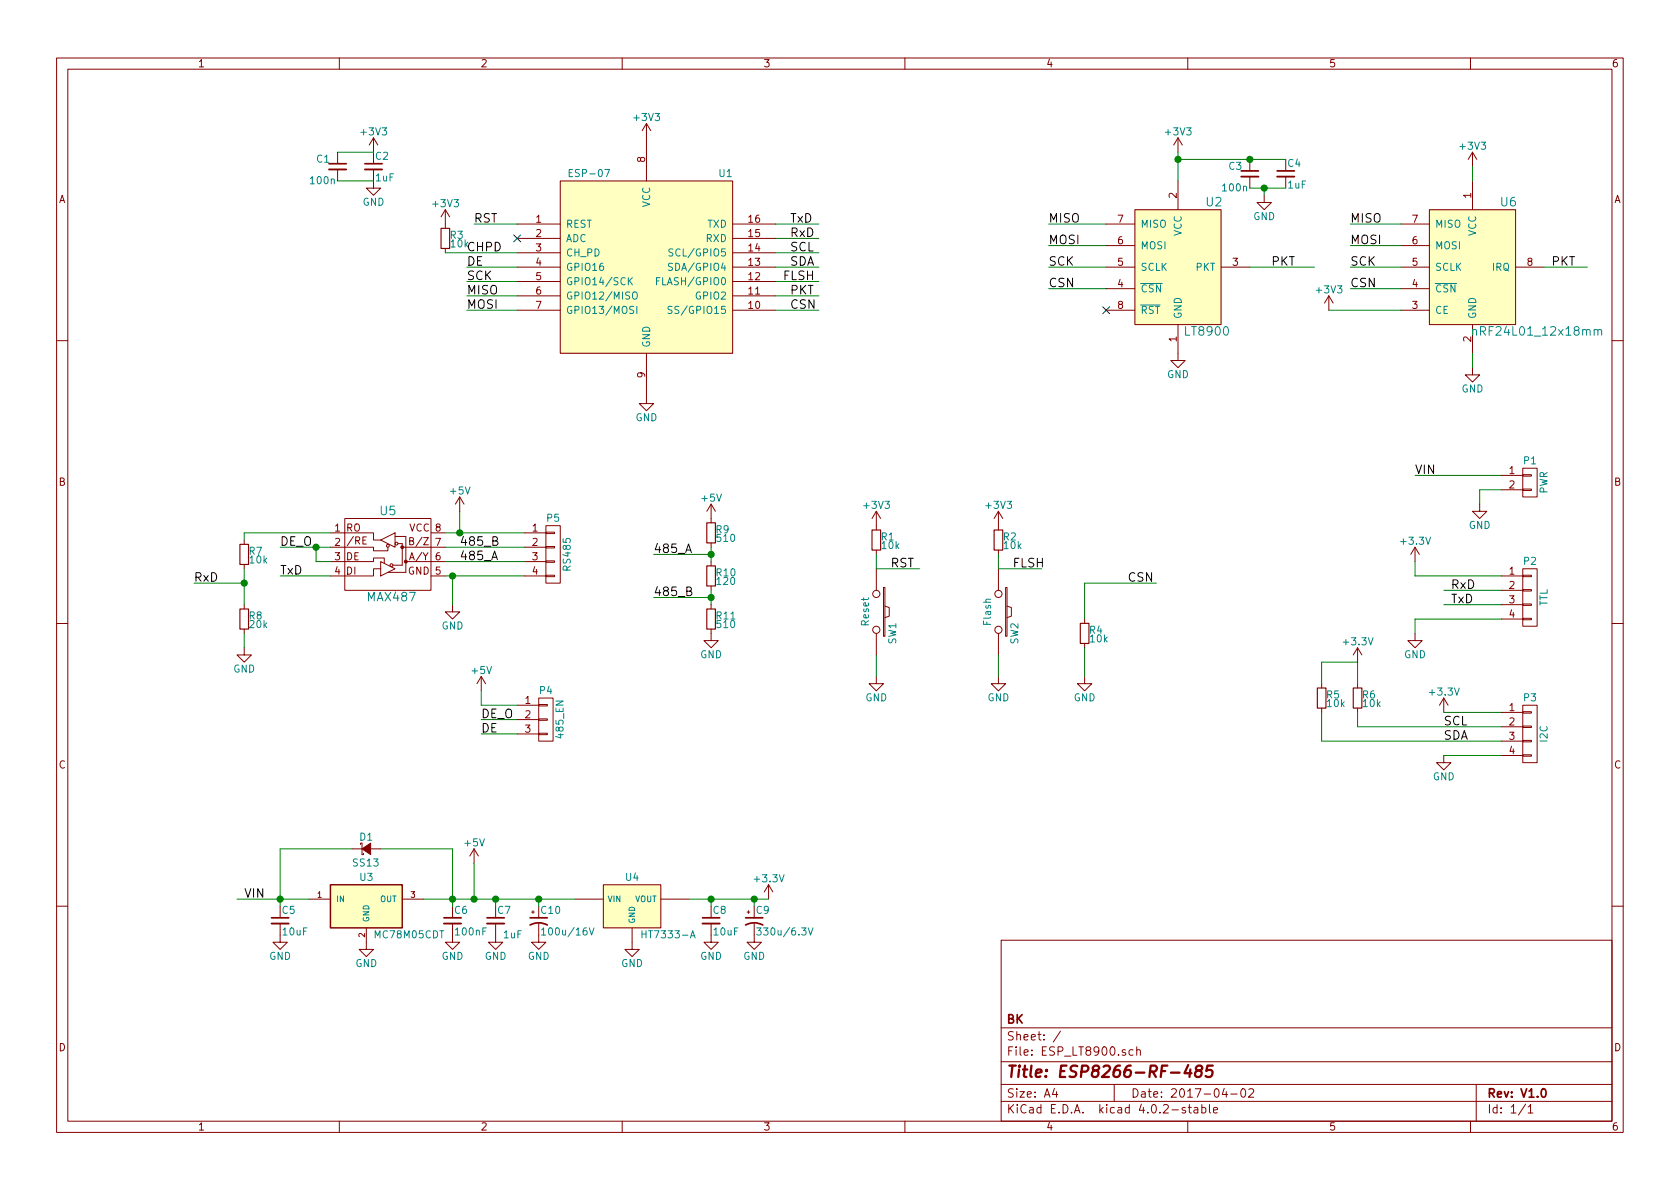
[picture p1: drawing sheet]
<svg xmlns="http://www.w3.org/2000/svg" width="297mm" height="210mm" viewBox="0 0 297 210" stroke-linecap="round" stroke-linejoin="round" font-family="sans-serif">
<g fill="none" stroke="#840000" stroke-width=".18">
<path d="M10 10.3h277v189.9h-277zM12 12.2h273v186.1h-273zM60 10.3v1.9M110 10.3v1.9M160 10.3v1.9M210 10.3v1.9M260 10.3v1.9M59.7 26.9v1.9M59.7 30v2M66 30v3.3h1.3l-1.3 1.2-1.2-1.2h1.2M66 24.4v2.5M66 24.4l-.7 1.2"/>
<path d="M66 24.4l.8 1.2M78.7 37.1v3.3M78.7 37.1l-.7 1.2M78.7 37.1l.8 1.2M91.4 39.6h7.7M99.1 32h30.4v30.5h-30.4zM114.3 21.8v10.2M114.3 21.8l-.8 1.3M114.3 21.8l.8 1.3M129.5 39.6h7.7M195.6 39.6h5.1M200.7 37.1h15.2v20.3h-15.2z"/>
<path d="M208.3 24.4v2.5M208.3 32v5.1M208.3 24.4l-.8 1.2M208.3 24.4l.7 1.2M221 28.2v1.9M221 31.2v2.1M223.5 34.5v1.3h1.3l-1.3 1.3-1.3-1.3h1.3M227.3 31.2v2.1M247.6 39.6h5.1M252.7 37.1h15.3v20.3h-15.3zM260.3 26.9v2.6M260.3 32v5.1"/>
<path d="M260.3 26.9l-.7 1.3M260.3 26.9l.8 1.3M78.7 43.9v.8M91.4 47.2h7.7M91.4 54.9h7.7M91.4 42.2h7.7M91.4 44.7h7.7M91.4 49.8h7.7M91.4 52.3h7.7M129.5 47.2h7.7M129.5 54.9h7.7M129.5 42.2h7.7"/>
<path d="M129.5 44.7h7.7M129.5 49.8h7.7M129.5 52.3h7.7M195.6 47.2h5.1M195.6 51h5.1M195.6 43.4h5.1M195.6 54.9h5.1M208.3 57.4v6.3h1.2l-1.2 1.3-1.3-1.3h1.3M215.9 47.2h5.1M234.9 52.3l-.7 1.3M234.9 52.3v2.6M234.9 52.3l.8 1.3"/>
<path d="M247.6 47.2h5.1M247.6 51h5.1M247.6 43.4h5.1M247.6 54.9h5.1M260.3 57.4v5.1M268 47.2h5M10 60.2h2M114.3 62.5v8.9h1.3l-1.3 1.2-1.3-1.2h1.3M260.3 65v1.3h1.3l-1.3 1.3-1.2-1.3h1.2M285 60.2h2M43.2 95.5v.8M43.2 99.8v.8"/>
<path d="M58.4 94.2h7.6v1.3h1.3M58.4 99.3h7.6v-.6h1.9v.9M58.4 96.8h7.6v.6h2.6v-.6M61 91.7h15.2v12.7h-15.2zM67.3 99.3l2.5 1.3-2.5 1.2zM67.3 95.5l2.5-1.3v2.6zM69.8 94.9h2v6.3h-3.2M70.4 96.1h.7v3.8h-1.6M71.1 96.8h7.6M71.8 99.3h6.9M76.2 94.2h2.5M81.3 87.9l-.8 1.2"/>
<path d="M81.3 87.9v2.5M81.3 87.9l.7 1.2M92.7 99.3h3.8M92.7 96.8h3.8M92.7 94.2h3.8M96.5 99.2h1.5v.2h-1.5zM96.5 96.6h1.5v.3h-1.5zM96.5 94.1h1.5v.3h-1.5zM96.5 93h2.6v10.1h-2.6zM125.7 89.1v3.4M125.7 96v.8M125.7 99.3v.8"/>
<path d="M125.7 89.1l-.7 1.3M125.7 89.1l.8 1.3M154.9 90.4v3.3M154.9 97.3v.7M154.9 90.4l-.7 1.3M154.9 90.4l.8 1.3M176.5 90.4v3.3M176.5 97.3v.7M176.5 90.4l-.7 1.3M176.5 90.4l.8 1.3M250.2 96.8l-.8 1.2M250.2 96.8v2.5"/>
<path d="M250.2 96.8l.8 1.2M261.6 89.1v1.3h1.3l-1.3 1.3-1.3-1.3h1.3M265.4 84.1h3.8M265.4 86.6h3.8M269.2 86.5h1.6v.2h-1.6zM269.2 83.9h1.6v.3h-1.6zM269.2 82.8h2.6v5.1h-2.6zM10 110.3h2M43.2 114.5v1.3h1.2l-1.2 1.3-1.3-1.3h1.3M43.2 106.9v.8M43.2 111.2v.8M67.3 100.6h-1.3v1.2h-7.6"/>
<path d="M76.2 101.8h2.5M80 106.9v1.3h1.3l-1.3 1.3-1.3-1.3h1.3M85.1 119.6l-.8 1.3M85.1 119.6v2.6M85.1 119.6l.8 1.3M92.7 101.8h3.8M96.5 101.7h1.5v.3h-1.5zM125.7 111.2v2.1h1.3l-1.3 1.2-1.2-1.2h1.2M125.7 103.6v.8M125.7 106.9v.8M154.9 119.6v1.3h1.3l-1.3 1.3-1.2-1.3h1.2M154.9 100.6v3.8"/>
<path d="M154.9 112v3.8M156.2 103.9h.3v8.6h-.3zM156.5 107.2l.7 .2v1.6l-.7 .2M176.5 119.6v1.3h1.3l-1.3 1.3-1.2-1.3h1.2M176.5 100.6v3.8M176.5 112v3.8M177.8 103.9h.3v8.6h-.3zM178.1 107.2l.7 .2v1.6l-.7 .2M191.8 119.6v1.3h1.2l-1.2 1.3-1.3-1.3h1.3M191.8 109.5v.7M191.8 113.8v.7M240 114.5v2.6"/>
<path d="M240 114.5l-.7 1.3M240 114.5l.8 1.3M250.2 112v1.3h1.3l-1.3 1.2-1.3-1.2h1.3M265.4 101.8h3.8M265.4 104.4h3.8M265.4 106.9h3.8M265.4 109.5h3.8M269.2 109.3h1.6v.3h-1.6zM269.2 106.8h1.6v.3h-1.6zM269.2 104.3h1.6v.2h-1.6zM269.2 101.7h1.6v.3h-1.6zM269.2 100.6h2.6v10.1h-2.6z"/>
<path d="M285 110.3h2M91.4 124.7h3.8M91.4 127.2h3.8M91.4 129.8h3.8M95.2 129.7h1.6v.2h-1.6zM95.2 127.1h1.6v.3h-1.6zM95.2 124.6h1.6v.2h-1.6zM95.2 123.4h2.6v7.7h-2.6zM233.7 120.9v.8M233.7 125.2v.8M240 120.9v.8M240 125.2v.8"/>
<path d="M255.3 133.6v1.3h1.2l-1.2 1.2-1.3-1.2h1.3M255.3 123.4l-.8 1.3M255.3 123.4v2.6M255.3 123.4l.7 1.3M265.4 126h3.8M265.4 128.5h3.8M265.4 131.1h3.8M265.4 133.6h3.8M269.2 133.5h1.6v.2h-1.6zM269.2 130.9h1.6v.3h-1.6zM269.2 128.4h1.6v.2h-1.6zM269.2 125.9h1.6v.2h-1.6z"/>
<path d="M269.2 124.7h2.6v10.2h-2.6zM54.6 159h3.8M62.2 150.1h1.8M63.8 149.3v-.2h.2v2h.3v-.2M65.5 150.1h1.8M71.1 159h3.8M83.8 150.1l-.7 1.3M83.8 150.1v2.5M83.8 150.1l.8 1.3M101.6 159h5.1M106.7 156.5h10.1v7.6h-10.1zM116.8 159h5.1"/>
<path d="M135.9 156.5l-.8 1.2M135.9 156.5v2.5M135.9 156.5l.8 1.2M10 160.2h2M49.5 163.3v3.3h1.3l-1.3 1.3-1.2-1.3h1.2M64.8 164.1v3.8h1.2l-1.2 1.3-1.3-1.3h1.3M80 163.3v3.3h1.3l-1.3 1.3-1.3-1.3h1.3M87.6 163.3v3.3h1.3l-1.3 1.3-1.2-1.3h1.2M94 161.3h.5M94.2 161v.5M95.2 163.3v3.3h1.3l-1.3 1.3-1.2-1.3h1.2M95.2 160.3v2"/>
<path d="M111.8 164.1v3.8h1.2l-1.2 1.3-1.3-1.3h1.3M125.7 163.3v3.3h1.3l-1.3 1.3-1.2-1.3h1.2M132.1 161.3h.5M132.3 161v.5M133.3 163.3v3.3h1.3l-1.3 1.3-1.2-1.3h1.2M133.3 160.3v2M177 166.3h108v32h-108zM285 160.2h2M60 198.3v1.9M110 198.3v1.9M160 198.3v1.9M177 194.8h108"/>
<path d="M177 191.8h108M177 187.8h108M177 181.8h108M186.4 192.5l-.3 1h.9M186.8 193v1M187.5 182.3l-1.3 2M197 191.8v3M200.3 185.7l-.4-.1-.3 .3 .1 .6 .2 .1 .4-.1M201 185.7l.2-.1 .4 .1v.9M201 185.1v1.5M209.6 195.9a.37 .37 0 0 0-.6 .1l.1 .3 .5 .1 .1 .1-.3 .3-.4-.1M210 198.3v1.9"/>
<path d="M210.1 195.8h.5M210.3 195.3v1.3l.3 .2M211.2 195.9h.5l.1 .9M211.8 196.2l-.5 .1-.2 .2 .2 .3 .5-.1M212.5 195.9l.4-.1 .3 .3-.1 .6h-.6M212.5 195.3v1.5M213.8 195.3v1.3l.2 .2M214.6 196.3l.7-.1-.1-.3-.4-.1-.2 .2v.7h.6M216.5 192.5l-.4 1h.9M217.6 193.5h1.1M219.5 192.7l.2-.2a.81 .81 0 0 1 .6 .6 .81 .81 0 0 1-.3 .8l-.1 .1a.79 .79 0 0 1-.4-1.3zM220.8 192.7l.2-.2h.4l.3 .5-1 1h1"/>
<path d="M260 198.3v1.9M261 191.8v6.5M269.7 195.2l-1.2 2M270.2 195.8l.4-.5v1.5M270.2 196.8h.8"/>
<circle cx="68.6" cy="96.5" r=".25"/>
<circle cx="69.2" cy="99.9" r=".25"/>
<circle cx="70.1" cy="96.1" r=".25"/>
<circle cx="154.9" cy="111.4" r=".63"/>
<circle cx="154.9" cy="105" r=".63"/>
<circle cx="176.5" cy="111.4" r=".63"/>
<circle cx="176.5" cy="105" r=".63"/>
</g>
<g fill="none" stroke="#840000" stroke-width=".3">
<path d="M58.2 29h3M64.5 29h3.1M219.5 30.2h3M225.8 30.2h3.1M48 162.3h3.1M78.5 162.3h3M86.1 162.3h3.1M93.7 163.6a3.2 3.2 0 0 1 3.1 0M93.7 162.3h3.1M124.2 162.3h3.1M131.8 163.6a3.2 3.2 0 0 1 3.1 0M131.8 162.3h3.1"/>
<path d="M272.7 192.6l.1-.1a.81 .81 0 0 1 .6 .6 .81 .81 0 0 1-.2 .8l-.2 .1a.8 .8 0 0 1-.6-.6 .8 .8 0 0 1 .3-.8z"/>
</g>
<path d="M210.1 188.3l-.7 1.5h1.3M210.5 189.1l-.2 1.3M211.8 189.3l-.3-.2a.46 .46 0 0 1 .4-.7l.5 .1 .2 .3-.2 .3-.3 .2a.65 .65 0 0 0-.7 .3 .65 .65 0 0 0 .1 .7l.5 .1a.68 .68 0 0 0 .3-1l-.2-.1M214.4 188.4h-.9l-.2 1 .3-.2h.5l.2 .2a.82 .82 0 0 1-.2 .9l-.7 .1-.2-.1" fill="none" stroke="#840000" stroke-width=".41"/>
<g fill="#ffffc2" stroke="#ffffc2" stroke-width=".18">
<path d="M200.7 37.1h15.2v20.3h-15.2z"/>
<path d="M58.4 156.5h12.7v7.6h-12.7z"/>
<path d="M106.7 156.5h10.1v7.6h-10.1z"/>
<path d="M99.1 32h30.4v30.5h-30.4z"/>
<path d="M252.7 37.1h15.3v20.3h-15.3z"/>
</g>
<g fill="none" stroke="#008484" stroke-width=".18">
<path d="M106.9 30h.9l-.6 1.2M111.3 49.6l.5 .8M111.8 49.1l-.7 .7M112 51.7h.5a.83 .83 0 0 1-.1 1.2 .44 .44 0 0 1-.6-.4l.1-.7zM112 54.2h-.4l-.3 .2 .1 .3 .6 .3v.3l-.2 .1h-.5M112.6 54.2v1.2M116.1 49.7h.4M116.7 49.1h-.6v1.3M118.8 54.2h-.5l-.2 .2 .1 .3 .6 .3v.3l-.2 .1h-.5M118.9 46.6l-.7 .1v.3l.6 .3 .1 .3-.2 .2-.5-.1M119 44.1h-.7v.4l.5 .2 .2 .3-.3 .3-.4-.1M201.7 50.1h3.8"/>
<path d="M201.7 53.9h3.4M253.7 50.1h3.9M260.4 58.4l.1-.1a.36 .36 0 0 1 .6 .2v.8M260.4 58.3v1M281.9 58.4v-.1a.36 .36 0 0 1 .6 .2v.8M282.5 58.5a.35 .35 0 0 1 .4-.3 .35 .35 0 0 1 .3 .3v.8M95.8 164.4l.3-.3v1.2M95.8 165.3h.7M104.2 164.1l.4 1.2 .4-1.2M113.5 164.6v1.3M113.5 165.2h.7M122.1 165.9l.4-1.3 .4 1.3"/>
<path d="M122.2 165.5h.6M133.8 164.1h.8l-.5 .5 .4 .1v.5l-.2 .1-.5-.1M142.9 164.1l.4 1.2 .4-1.2"/>
</g>
<path d="M78 40.4h1.5v3.5h-1.5zM42.4 96.3h1.5v3.5h-1.5zM125 92.5h1.5v3.5h-1.5zM154.2 93.7h1.5v3.6h-1.5zM175.8 93.7h1.5v3.6h-1.5zM42.4 107.7h1.5v3.5h-1.5zM125 100.1h1.5v3.5h-1.5zM125 107.7h1.5v3.5h-1.5zM191 110.2h1.5v3.6h-1.5zM232.9 121.7h1.5v3.5h-1.5zM239.3 121.7h1.5v3.5h-1.5z" fill="none" stroke="#840000" stroke-width=".2"/>
<path d="M58.4 156.5h12.7v7.6h-12.7z" fill="none" stroke="#840000" stroke-width=".25"/>
<path d="M58.2 30h3M64.5 30h3.1M219.5 31.2h3M225.8 31.2h3.1M48 163.3h3.1M78.5 163.3h3M86.1 163.3h3.1M124.2 163.3h3.1" fill="none" stroke="#840000" stroke-width=".33"/>
<g fill="#840000" stroke="#840000" stroke-width=".18">
<path d="M64 150.1l1.5-1v2z"/>
<circle cx="71.1" cy="96.8" r=".25"/>
<circle cx="71.8" cy="99.3" r=".25"/>
</g>
<path d="M90.8 41.5l1.2 1.3M92 41.5l-1.2 1.3M195 54.2l1.2 1.3M196.2 54.2l-1.2 1.3" fill="none" stroke="#000084" stroke-width=".18"/>
<g fill="none" stroke="#008400" stroke-width=".18">
<path d="M59.7 32h6.3M59.7 26.9h6.3M83.8 39.6h7.6M137.2 39.6h7.6M185.4 39.6h10.2M208.3 26.9v5.1M208.3 28.2h19M221 33.3h6.3M223.5 33.3v1.2M238.8 39.6h8.8M260.3 29.5v2.5M78.7 44.7h12.7"/>
<path d="M82.5 47.2h8.9M82.5 49.8h8.9M82.5 52.3h8.9M82.5 54.9h8.9M137.2 47.2h7.6M137.2 42.2h7.6M137.2 49.8h7.6M137.2 52.3h7.6M137.2 54.9h7.6M137.2 44.7h7.6M185.4 43.4h10.2M185.4 47.2h10.2"/>
<path d="M185.4 51h10.2M221 47.2h11.4M234.9 54.9h12.7M238.8 43.4h8.8M238.8 47.2h8.8M238.8 51h8.8M273 47.2h7.7M260.3 62.5v2.5M49.5 96.8h8.9M55.9 96.8v2.5h2.5M58.4 94.2h-15.2v1.3M78.7 94.2h14"/>
<path d="M78.7 96.8h14M78.7 99.3h14M81.3 90.4v3.8M115.6 98h10.1M125.7 96.8v2.5M154.9 98v2.6h7.7M176.5 98v2.6h7.6M250.2 99.3v2.5h15.2M250.2 84.1h15.2M265.4 86.6h-3.8v2.5M34.3 103.1h8.9M43.2 100.6v6.3"/>
<path d="M43.2 112v2.5M49.5 101.8h8.9M78.7 101.8h14M80 101.8v5.1M115.6 105.7h10.1M125.7 104.4v2.5M154.9 115.8v3.8M176.5 115.8v3.8M191.8 114.5v5.1M204.5 103.1h-12.7v6.4M255.3 104.4h10.1M255.3 106.9h10.1"/>
<path d="M265.4 109.5h-15.2v2.5M85.1 122.2v2.5h6.3M85.1 127.2h6.3M85.1 129.8h6.3M233.7 126v5.1h31.7M233.7 120.9v-3.8h6.3v3.8M240 126v2.5h25.4M255.3 126h10.1M255.3 133.6h10.1M41.9 159h12.7M62.2 150.1h-12.7v10.2M67.3 150.1h12.7v10.2"/>
<path d="M74.9 159h26.7M83.8 152.6v6.4M87.6 159v1.3M95.2 159v1.3M121.9 159h14M125.7 159v1.3M133.3 159v1.3"/>
</g>
<g fill="#008400" stroke="#008400" stroke-width=".25">
<circle cx="80" cy="159" r=".51"/>
<circle cx="49.5" cy="159" r=".51"/>
<circle cx="125.7" cy="159" r=".51"/>
<circle cx="221" cy="28.2" r=".51"/>
<circle cx="208.3" cy="28.2" r=".51"/>
<circle cx="223.5" cy="33.3" r=".51"/>
<circle cx="55.9" cy="96.8" r=".51"/>
<circle cx="43.2" cy="103.1" r=".51"/>
<circle cx="81.3" cy="94.2" r=".51"/>
<circle cx="80" cy="101.8" r=".51"/>
<circle cx="125.7" cy="105.7" r=".51"/>
<circle cx="125.7" cy="98" r=".51"/>
<circle cx="133.4" cy="159" r=".51"/>
<circle cx="83.8" cy="159" r=".51"/>
<circle cx="87.6" cy="159" r=".51"/>
<circle cx="95.3" cy="159" r=".51"/>
</g>
<text font-size="2.8" fill="#840000" x="178" y="190.5">Title: ESP8266-RF-485</text>
<g font-size="2.1">
<text x="83.8" y="39.4">RST</text>
<text x="139.7" y="39.4">TxD</text>
<text x="139.7" y="41.9">RxD</text>
<text x="185.4" y="39.4">MISO</text>
<text x="238.8" y="39.4">MISO</text>
<text x="82.5" y="44.4">CHPD</text>
<text x="82.5" y="47">DE</text>
<text x="139.7" y="44.4">SCL</text>
<text x="139.7" y="47">SDA</text>
<text x="185.4" y="43.2">MOSI</text>
<text x="185.4" y="47">SCK</text>
<text x="224.8" y="47">PKT</text>
<text x="238.8" y="43.2">MOSI</text>
<text x="238.8" y="47">SCK</text>
<text x="274.3" y="47">PKT</text>
<text x="82.5" y="49.5">SCK</text>
<text x="82.5" y="52.1">MISO</text>
<text x="138.4" y="49.5">FLSH</text>
<text x="139.7" y="52.1">PKT</text>
<text x="185.4" y="50.8">CSN</text>
<text x="238.8" y="50.8">CSN</text>
<text x="82.5" y="54.6">MOSI</text>
<text x="139.7" y="54.6">CSN</text>
<text x="250.2" y="83.8">VIN</text>
<text x="49.5" y="96.5">DE_O</text>
<text x="49.5" y="101.6">TxD</text>
<text x="81.3" y="96.5">485_B</text>
<text x="81.3" y="99.1">485_A</text>
<text x="115.6" y="97.8">485_A</text>
<text x="157.5" y="100.3">RST</text>
<text x="179.1" y="100.3">FLSH</text>
<text x="34.3" y="102.9">RxD</text>
<text x="115.6" y="105.4">485_B</text>
<text x="199.4" y="102.9">CSN</text>
<text x="256.5" y="104.1">RxD</text>
<text x="256.5" y="106.7">TxD</text>
<text x="85.1" y="127">DE_O</text>
<text x="85.1" y="129.5">DE</text>
<text x="255.3" y="128.3">SCL</text>
<text x="255.3" y="130.8">SDA</text>
<text x="43.2" y="158.7">VIN</text>
</g>
<g font-size="2.1" fill="#008484">
<text x="213.3" y="36.5">U2</text>
<text x="265.4" y="36.5">U6</text>
<text x="209.7" y="59.4">LT8900</text>
<text x="261.3" y="59.4">nRF24L01_12x18mm</text>
<text x="67.2" y="91.1">U5</text>
<text x="65.1" y="106.3">MAX487</text>
</g>
<g font-size="2.1" fill="#840000">
<text x="178" y="184">Sheet: /</text>
<text x="178" y="181">BK</text>
<text x="178" y="186.7">File: ESP_LT8900.sch</text>
<text x="178" y="196.9">KiCad E.D.A. kicad 4.0.2-stable</text>
<text x="178" y="194.1">Size: A4</text>
<text x="200" y="194.1">Date: 2017-04-02</text>
<text x="263" y="194.1">Rev: V1.0</text>
<text x="263" y="196.9">Id: 1/1</text>
</g>
<g font-size="1.8" fill="#840000">
<text x="35" y="11.9">1</text>
<text x="85" y="11.9">2</text>
<text x="135" y="11.9">3</text>
<text x="185" y="11.9">4</text>
<text x="235" y="11.9">5</text>
<text x="285" y="11.9">6</text>
<text x="114" y="28.7" transform="rotate(-90 114 28.7)">8</text>
<text x="10.4" y="35.9">A</text>
<text x="208" y="35" transform="rotate(-90 208 35)">2</text>
<text x="260.1" y="35" transform="rotate(-90 260.1 35)">1</text>
<text x="285.4" y="35.9">A</text>
<text x="94.8" y="39.4">1</text>
<text x="94.8" y="41.9">2</text>
<text x="132.4" y="41.9">15</text>
<text x="132.4" y="39.4">16</text>
<text x="197.6" y="39.4">7</text>
<text x="249.7" y="39.4">7</text>
<text x="94.8" y="44.4">3</text>
<text x="94.8" y="47">4</text>
<text x="132.4" y="47">13</text>
<text x="132.4" y="44.4">14</text>
<text x="197.6" y="47">5</text>
<text x="197.6" y="43.2">6</text>
<text x="218" y="47">3</text>
<text x="249.7" y="47">5</text>
<text x="249.7" y="43.2">6</text>
<text x="270" y="47">8</text>
<text x="94.8" y="49.5">5</text>
<text x="94.8" y="52.1">6</text>
<text x="132.4" y="52.1">11</text>
<text x="132.4" y="49.5">12</text>
<text x="197.6" y="50.8">4</text>
<text x="249.7" y="50.8">4</text>
<text x="94.8" y="54.6">7</text>
<text x="132.4" y="54.6">10</text>
<text x="197.6" y="54.6">8</text>
<text x="249.7" y="54.6">3</text>
<text x="208" y="60.4" transform="rotate(-90 208 60.4)">1</text>
<text x="260.1" y="60.4" transform="rotate(-90 260.1 60.4)">2</text>
<text x="114" y="66.8" transform="rotate(-90 114 66.8)">9</text>
<text x="266.9" y="83.8">1</text>
<text x="10.4" y="85.9">B</text>
<text x="266.9" y="86.4">2</text>
<text x="285.4" y="85.9">B</text>
<text x="59.2" y="94">1</text>
<text x="61.2" y="94">RO</text>
<text x="72.3" y="94">VCC</text>
<text x="77" y="94">8</text>
<text x="94.1" y="94">1</text>
<text x="59.2" y="96.5">2</text>
<text x="59.2" y="99.1">3</text>
<text x="59.2" y="101.6">4</text>
<text x="61.1" y="99.1">DE</text>
<text x="61.2" y="101.6">DI</text>
<text x="61.6" y="96.3">/RE</text>
<text x="72.1" y="101.6">GND</text>
<text x="72.6" y="99.1">A/Y</text>
<text x="72.6" y="96.4">B/Z</text>
<text x="77" y="101.6">5</text>
<text x="77" y="99.1">6</text>
<text x="77" y="96.5">7</text>
<text x="94.1" y="96.5">2</text>
<text x="94.1" y="99.1">3</text>
<text x="94.1" y="101.6">4</text>
<text x="266.9" y="101.6">1</text>
<text x="266.9" y="104.1">2</text>
<text x="266.9" y="106.7">3</text>
<text x="266.9" y="109.2">4</text>
<text x="92.9" y="124.5">1</text>
<text x="266.9" y="125.7">1</text>
<text x="92.9" y="127">2</text>
<text x="92.9" y="129.5">3</text>
<text x="266.9" y="128.3">2</text>
<text x="266.9" y="130.8">3</text>
<text x="10.4" y="135.9">C</text>
<text x="266.9" y="133.3">4</text>
<text x="285.4" y="135.9">C</text>
<text x="10.4" y="185.9">D</text>
<text x="285.4" y="185.9">D</text>
<text x="35" y="199.9">1</text>
<text x="85" y="199.9">2</text>
<text x="135" y="199.9">3</text>
<text x="185" y="199.9">4</text>
<text x="235" y="199.9">5</text>
<text x="285" y="199.9">6</text>
</g>
<g font-size="1.8" fill="#008484">
<text x="64" y="23.9">+3V3</text>
<text x="112.2" y="21.4">+3V3</text>
<text x="206.2" y="23.9">+3V3</text>
<text x="56" y="28.7">C1</text>
<text x="66.4" y="28.2">C2</text>
<text x="227.7" y="29.5">C4</text>
<text x="258.3" y="26.5">+3V3</text>
<text x="55" y="32.6">100n</text>
<text x="66.4" y="32">1uF</text>
<text x="101.1" y="31.3">ESP-07</text>
<text x="127.2" y="31.3">U1</text>
<text x="216.3" y="33.8">100n</text>
<text x="217.3" y="30">C3</text>
<text x="227.7" y="33.3">1uF</text>
<text x="64.1" y="36.4">GND</text>
<text x="76.7" y="36.6">+3V3</text>
<text x="100.1" y="40.3">REST</text>
<text x="114.9" y="36.7" transform="rotate(-90 114.9 36.7)">VCC</text>
<text x="125" y="40.3">TXD</text>
<text x="201.7" y="40.3">MISO</text>
<text x="208.9" y="41.8" transform="rotate(-90 208.9 41.8)">VCC</text>
<text x="221.6" y="38.9">GND</text>
<text x="253.7" y="40.3">MISO</text>
<text x="261" y="41.8" transform="rotate(-90 261 41.8)">VCC</text>
<text x="79.6" y="42.2">R3</text>
<text x="79.8" y="43.7">10k</text>
<text x="100.1" y="42.8">ADC</text>
<text x="100.1" y="45.3">CH_PD</text>
<text x="100.1" y="47.9">GPIO16</text>
<text x="118.9" y="47.9">SDA/GPIO4</text>
<text x="119.1" y="45.3">SCL/GPIO5</text>
<text x="124.8" y="42.8">RXD</text>
<text x="201.7" y="47.9">SCLK</text>
<text x="201.7" y="44.1">MOSI</text>
<text x="211.4" y="47.9">PKT</text>
<text x="253.7" y="47.9">SCLK</text>
<text x="253.7" y="44.1">MOSI</text>
<text x="263.8" y="47.9">IRQ</text>
<text x="100.1" y="50.4">GPIO14/SCK</text>
<text x="100.1" y="53">GPIO12/MISO</text>
<text x="116.7" y="50.4">FLASH/GPIO0</text>
<text x="123.1" y="53">GPIO2</text>
<text x="201.7" y="51.7">CSN</text>
<text x="232.9" y="51.9">+3V3</text>
<text x="253.7" y="51.7">CSN</text>
<text x="100.1" y="55.5">GPIO13/MOSI</text>
<text x="119.3" y="55.5">SS/GPIO15</text>
<text x="201.7" y="55.5">RST</text>
<text x="208.9" y="56.4" transform="rotate(-90 208.9 56.4)">GND</text>
<text x="253.7" y="55.5">CE</text>
<text x="261" y="56.4" transform="rotate(-90 261 56.4)">GND</text>
<text x="114.9" y="61.5" transform="rotate(-90 114.9 61.5)">GND</text>
<text x="206.3" y="66.8">GND</text>
<text x="258.4" y="69.4">GND</text>
<text x="112.3" y="74.5">GND</text>
<text x="269.4" y="82.1">P1</text>
<text x="79.7" y="87.4">+5V</text>
<text x="124.1" y="88.7">+5V</text>
<text x="152.9" y="90">+3V3</text>
<text x="174.4" y="90">+3V3</text>
<text x="273.6" y="87.4" transform="rotate(-90 273.6 87.4)">PWR</text>
<text x="96.7" y="92.2">P5</text>
<text x="126.6" y="94.3">R9</text>
<text x="126.8" y="95.8">510</text>
<text x="155.8" y="95.5">R1</text>
<text x="177.4" y="95.5">R2</text>
<text x="259.7" y="93.5">GND</text>
<text x="44.1" y="98.1">R7</text>
<text x="44.2" y="99.6">10k</text>
<text x="100.9" y="100.7" transform="rotate(-90 100.9 100.7)">RS485</text>
<text x="126.7" y="101.9">R10</text>
<text x="156" y="97.1">10k</text>
<text x="177.5" y="97.1">10k</text>
<text x="247.9" y="96.3">+3.3V</text>
<text x="269.4" y="99.9">P2</text>
<text x="126.8" y="103.4">120</text>
<text x="273.6" y="107.3" transform="rotate(-90 273.6 107.3)">TTL</text>
<text x="44.1" y="109.5">R8</text>
<text x="44.2" y="111">20k</text>
<text x="78.1" y="111.3">GND</text>
<text x="126.7" y="109.5">R11</text>
<text x="126.8" y="111">510</text>
<text x="153.6" y="110.6" transform="rotate(-90 153.6 110.6)">Reset</text>
<text x="158.4" y="113.9" transform="rotate(-90 158.4 113.9)">SW1</text>
<text x="175.2" y="110.5" transform="rotate(-90 175.2 110.5)">Flash</text>
<text x="180" y="113.9" transform="rotate(-90 180 113.9)">SW2</text>
<text x="192.7" y="112.1">R4</text>
<text x="192.8" y="113.6">10k</text>
<text x="41.2" y="118.9">GND</text>
<text x="83.5" y="119.2">+5V</text>
<text x="123.8" y="116.4">GND</text>
<text x="237.7" y="114.1">+3.3V</text>
<text x="248.2" y="116.4">GND</text>
<text x="95.5" y="122.7">P4</text>
<text x="153" y="124">GND</text>
<text x="174.6" y="124">GND</text>
<text x="189.8" y="124">GND</text>
<text x="234.6" y="123.5">R5</text>
<text x="234.7" y="125">10k</text>
<text x="240.9" y="123.5">R6</text>
<text x="241" y="125">10k</text>
<text x="252.9" y="123">+3.3V</text>
<text x="269.4" y="124">P3</text>
<text x="99.6" y="130.4" transform="rotate(-90 99.6 130.4)">485_EN</text>
<text x="273.6" y="131.2" transform="rotate(-90 273.6 131.2)">I2C</text>
<text x="253.3" y="138">GND</text>
<text x="63.6" y="148.6">D1</text>
<text x="82.2" y="149.7">+5V</text>
<text x="62.5" y="153.2">SS13</text>
<text x="63.7" y="155.7">U3</text>
<text x="110.6" y="155.7">U4</text>
<text x="49.9" y="161.6">C5</text>
<text x="80.4" y="161.6">C6</text>
<text x="88" y="161.6">C7</text>
<text x="95.7" y="161.6">C10</text>
<text x="126.1" y="161.6">C8</text>
<text x="133.6" y="156">+3.3V</text>
<text x="133.7" y="161.6">C9</text>
<text x="50.1" y="165.4">10uF</text>
<text x="66.4" y="165.9">MC78M05CDT</text>
<text x="80.7" y="165.4">100nF</text>
<text x="89.1" y="165.9">1uF</text>
<text x="96.5" y="165.4">100u/16V</text>
<text x="114" y="165.9">HT7333-A</text>
<text x="126.3" y="165.4">10uF</text>
<text x="134.7" y="165.4">330u/6.3V</text>
<text x="47.6" y="169.7">GND</text>
<text x="62.8" y="171">GND</text>
<text x="78.1" y="169.7">GND</text>
<text x="85.7" y="169.7">GND</text>
<text x="93.3" y="169.7">GND</text>
<text x="109.8" y="171">GND</text>
<text x="123.8" y="169.7">GND</text>
<text x="131.4" y="169.7">GND</text>
</g>
<g font-size="1.4" fill="#840000">
<text x="56.1" y="158.7">1</text>
<text x="72.6" y="158.7">3</text>
<text x="64.5" y="165.7" transform="rotate(-90 64.5 165.7)">2</text>
</g>
<g font-size="1.4" fill="#008484">
<text x="59.4" y="159.5">IN</text>
<text x="67.1" y="159.5">OUT</text>
<text x="107.4" y="159.5">VIN</text>
<text x="112.1" y="159.5">VOUT</text>
<text x="65.3" y="163.1" transform="rotate(-90 65.3 163.1)">GND</text>
<text x="112.3" y="163.3" transform="rotate(-90 112.3 163.3)">GND</text>
</g>
</svg>
